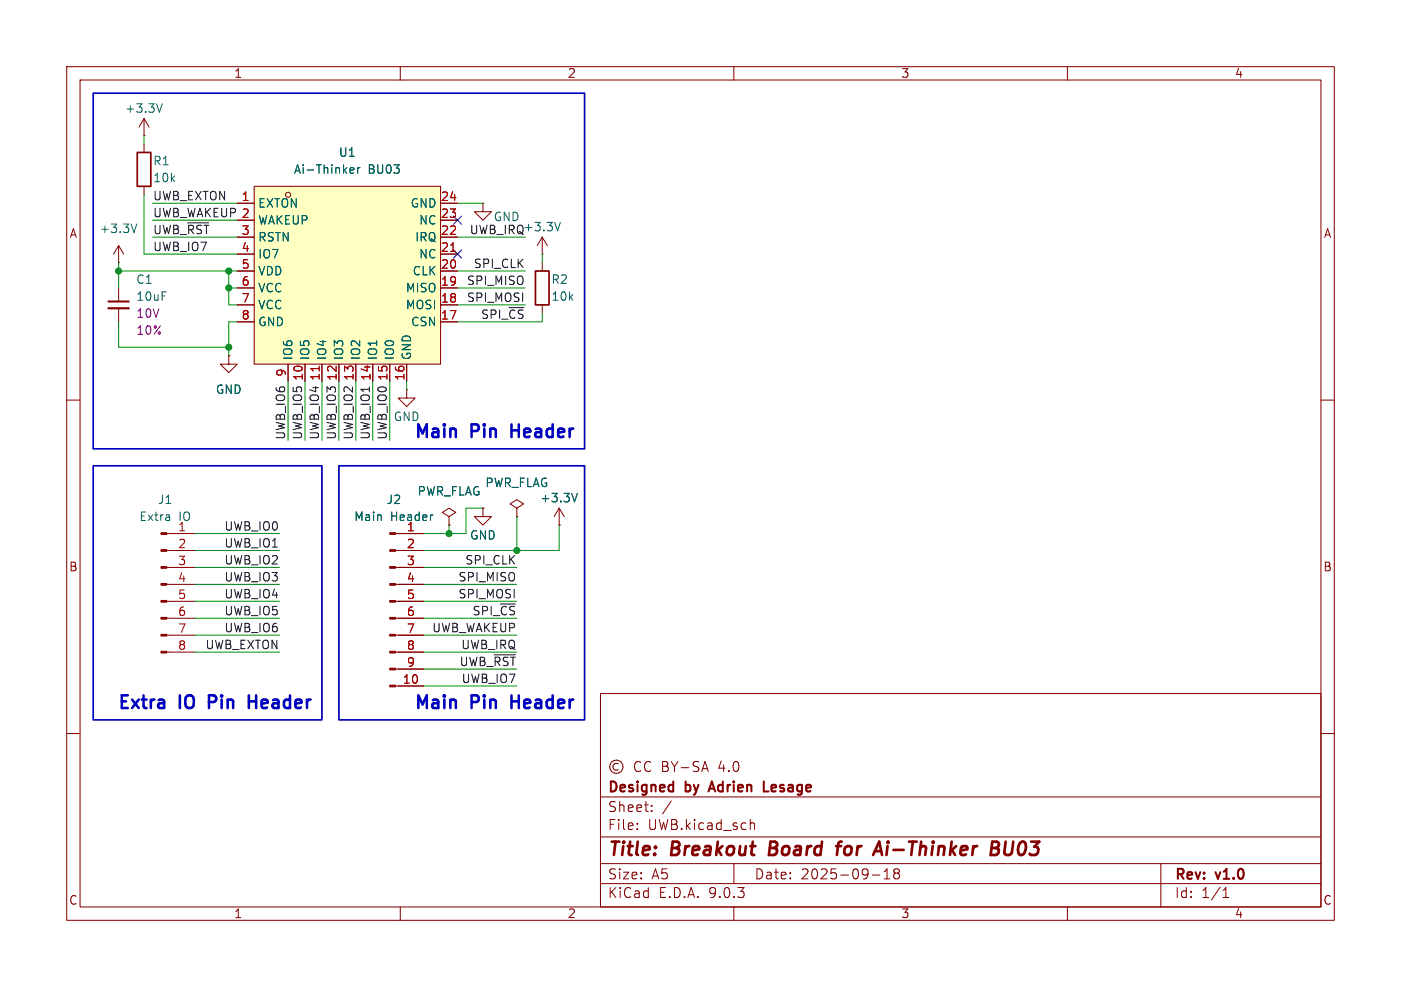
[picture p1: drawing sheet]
<svg xmlns="http://www.w3.org/2000/svg" width="210mm" height="148mm" viewBox="0 0 210 148" stroke-linecap="round" stroke-linejoin="round" font-family="sans-serif">
<g fill="none" stroke="#840000" stroke-width=".15">
<path d="M10 10h190v128h-190zM12 12h186v124h-186zM60 10v2M110 10v2M160 10v2M21.6 21.6v1.3M21.6 27.9v1.3M72.4 30.5v1.3h1.3l-1.3 1.2-1.3-1.2h1.3M72.4 30.5h.1M81.3 38.1h.1M81.3 35.6l-.8 1.2M81.3 35.6l.7 1.2"/>
<path d="M81.3 35.6v2.5M81.3 39.4v1.2M81.3 45.7v1.3M10 60h2M198 60h2M10 110h2M90 104h108v32h-108zM90 119.5h108M92.7 114.5a.52 .52 0 0 0-.8 .5 .52 .52 0 0 0 .8 .4M96 114.3a.6 .6 0 0 0-.7 0 .6 .6 0 0 0-.2 .7 .56 .56 0 0 0 .3 .6 .56 .56 0 0 0 .6-.1M97.5 114.3a.6 .6 0 0 0-.7 0 .6 .6 0 0 0-.2 .7 .56 .56 0 0 0 .3 .6 .56 .56 0 0 0 .6-.1M99.3 114.2h.5l.2 .1 .1 .3-.3 .3a.4 .4 0 0 1 .4 .4 .4 .4 0 0 1-.3 .4h-.6z"/>
<path d="M99.3 114.9h.5M100.6 114.2l.5 .8M101.1 115v.7M101.6 114.2l-.5 .8M102.1 115.1h1.2M104.8 114.3l-.6-.1-.2 .1-.1 .3a.71 .71 0 0 0 .7 .4l.2 .3-.2 .3h-.7M105.2 115.7l.5-1.5 .5 1.5M105.3 115.3h.7M198 110h2M60 136v2M90 132.5h108M90 129.5h108"/>
<path d="M90 125.5h108M95.5 124.2v.2M95.5 123.5v.1M97.7 121.5v.2M97.7 120.8v.1M100.6 120.1l-1.3 1.9M110 136v2M110 129.5v3M112.5 122.9v1.5M112.5 123.5a.37 .37 0 0 1 .6 .1v.8M130.8 131.2h1.1M132.5 131.8h.9"/>
<path d="M132.5 130.7l.5-.4v1.5M134.3 130.9l-.3 .3v.4l.3 .2 .4-.1 .1-.2v-.4l-.3-.2M134.3 130.9l-.3-.3v-.2l.3-.1 .4 .1 .1 .2v.2l-.3 .1M134.3 130.9h.2M160 136v2M174 129.5v6.5M183.3 134.6h.9M183.3 133.5l.5-.4v1.5"/>
<circle cx="92.4" cy="115" r="1"/>
</g>
<path d="M115.5 126.2l-.2 2h.7M125.3 126.9h.8M126.2 126.2l-.4 .1-.1 .2-.3 1.7M131.1 127.6h1M131.8 126.2l.4 2M148.6 127.2h.7M148.7 126.2h.7a.49 .49 0 0 1 .3 .5 .49 .49 0 0 1-.4 .5l.3 .1a.58 .58 0 0 1-.3 .9h-.8zM150.7 126.2l-.2 1.6 .2 .3 .6 .1" fill="none" stroke="#840000" stroke-width=".4"/>
<path d="M106.3 118.3h.8M106.7 117.2l-.5 1.5M114.5 117.2v1.5h.7" fill="none" stroke="#840000" stroke-width=".3"/>
<path d="M20.6 22.9h2v5h-2zM80.3 40.6h2v5.1h-2z" fill="none" stroke="#840000" stroke-width=".25"/>
<path d="M84 33.3l-.4 1.3" fill="none" stroke="#006464" stroke-width=".15"/>
<path d="M38.1 27.9h27.9v26.7h-27.9z" fill="#ffffc2"/>
<g fill="none" stroke="#840000" stroke-width=".15">
<path d="M21.6 17.8l-.8 1.3M21.6 17.8l.8 1.3M21.6 17.8v2.5M17.8 39.4h.1M17.8 36.8v2.6M17.8 36.8l-.8 1.3M17.8 36.8l.7 1.3M21.6 20.3h.1M35.6 30.5h2.5M35.6 33h2.5M35.6 35.6h2.5M35.6 38.1h2.5"/>
<path d="M38.1 27.9h27.9v26.7h-27.9zM66 30.5h2.6M66 33h2.6M66 35.6h2.6M66 38.1h2.6M17.8 43.2v2M17.8 46.2v2.1M34.3 53.3v1.3h1.3l-1.3 1.3-1.3-1.3h1.3M34.3 53.3h.1M35.6 40.6h2.5M35.6 43.2h2.5M35.6 45.7h2.5"/>
<path d="M35.6 48.3h2.5M43.2 54.6v2.6M45.7 54.6v2.6M48.3 54.6v2.6M50.8 54.6v2.6M53.3 54.6v2.6M55.9 54.6v2.6M58.4 54.6v2.6M61 58.4v1.3h1.2l-1.2 1.3-1.3-1.3h1.3M61 58.4h.1M61 54.6v2.6M66 40.6h2.6"/>
<path d="M66 43.2h2.6M66 45.7h2.6M66 48.3h2.6M67.3 77.5l1-.7-1-.6-1 .6 1 .7v1.2M67.3 78.7h.1M72.4 76.2v1.3h1.3l-1.3 1.2-1.3-1.2h1.3M72.4 76.2h.1M77.5 76.2l1-.6-1-.7-1 .7 1 .6v1.3M77.5 77.5h.1M83.8 78.7h.1M83.8 76.2l-.7 1.3M83.8 76.2l.8 1.3"/>
<path d="M83.8 76.2v2.5M25 80h4.2M25 82.6h4.2M25 85.1h4.2M25 87.6h4.2M25 90.2h4.2M25 92.7h4.2M25 95.3h4.2M25 97.8h4.2M59.3 80h4.2M59.3 82.6h4.2M59.3 85.1h4.2"/>
<path d="M59.3 87.6h4.2M59.3 90.2h4.2M59.3 92.7h4.2M59.3 95.3h4.2M59.3 97.8h4.2M59.3 100.3h4.2M59.3 102.9h4.2"/>
<circle cx="43.2" cy="29.2" r=".38"/>
</g>
<path d="M67.6 37.7h.7M47.8 54.9v.7" fill="none" stroke="#a90000" stroke-width=".15"/>
<path d="M24.3 15.6l-.4 1.2M20.5 33.6l-.4 1.3M52.5 25.9h.5M52.5 25.2l.4-.1 .2 .3-.6 .2M53.6 25.1v.9M54 25.1l-.3 .1-.1 .2M86.5 74l-.4 1.3" fill="none" stroke="#006464" stroke-width=".15"/>
<g fill="#840000" stroke="#840000" stroke-width=".15">
<path d="M24.1 79.9h.9v.2h-.9z"/>
<path d="M24.1 82.4h.9v.3h-.9z"/>
<path d="M24.1 85h.9v.2h-.9z"/>
<path d="M24.1 87.5h.9v.3h-.9z"/>
<path d="M24.1 90h.9v.3h-.9z"/>
<path d="M24.1 92.6h.9v.2h-.9z"/>
<path d="M24.1 95.1h.9v.3h-.9z"/>
<path d="M24.1 97.7h.9v.2h-.9z"/>
<path d="M58.4 79.9h.9v.2h-.9z"/>
<path d="M58.4 82.4h.9v.3h-.9z"/>
<path d="M58.4 85h.9v.2h-.9z"/>
<path d="M58.4 87.5h.9v.3h-.9z"/>
<path d="M58.4 90h.9v.3h-.9z"/>
<path d="M58.4 92.6h.9v.2h-.9z"/>
<path d="M58.4 95.1h.9v.3h-.9z"/>
<path d="M58.4 97.7h.9v.2h-.9z"/>
<path d="M58.4 100.2h.9v.3h-.9z"/>
<path d="M58.4 102.7h.9v.3h-.9z"/>
</g>
<path d="M16.3 45.2h3" fill="none" stroke="#840000" stroke-width=".3"/>
<path d="M16.3 46.2h3" fill="none" stroke="#840000" stroke-width=".33"/>
<path d="M28.1 33.4h3.2M74 98.2h3.2" fill="none" stroke="#0f0f0f" stroke-width=".15"/>
<g fill="none" stroke="#009600" stroke-width=".15">
<path d="M17.8 39.4v3.8M21.6 20.3v1.3M21.6 29.2v8.9h14M22.9 30.5h12.7M22.9 35.6h12.7M22.9 33h12.7M68.6 30.5h3.8M68.6 35.6h10.1M81.3 38.1v1.3M17.8 40.6h17.8M17.8 48.3v3.8h16.5M34.3 40.6v5.1h1.3"/>
<path d="M34.3 43.2h1.3M35.6 48.3h-1.3v5M43.2 57.2v8.8M45.7 57.2v8.8M48.3 57.2v8.8M50.8 57.2v8.8M53.3 57.2v8.8M55.9 57.2v8.8M58.4 57.2v8.8M61 57.2v1.2M68.6 45.7h10.1M68.6 40.6h10.1"/>
<path d="M68.6 43.2h10.1M81.3 47v1.3h-12.7M67.3 78.7v1.3M72.4 76.2h-2.6v3.8h-6.3M77.5 77.5v5.1M83.8 78.7v3.9h-20.3M29.2 87.6h12.7M29.2 95.3h12.7M29.2 97.8h12.7M29.2 85.1h12.7M29.2 82.6h12.7M29.2 80h12.7"/>
<path d="M29.2 92.7h12.7M29.2 90.2h12.7M63.5 87.6h14M63.5 95.3h14M63.5 97.8h14M63.5 85.1h14M63.5 92.7h14M63.5 90.2h14M63.5 100.3h14M63.5 102.9h14"/>
</g>
<path d="M68 37.5l1.2 1.2M68 32.4l1.2 1.2M69.2 37.5l-1.2 1.2M69.2 32.4l-1.2 1.2" fill="none" stroke="#000084" stroke-width=".15"/>
<path d="M37.3 104.3v1.9M37.3 105.2h1.1" fill="none" stroke="#0000c2" stroke-width=".38"/>
<path d="M14 14h73.6v53.3h-73.6zM14 69.9h34.3v38.1h-34.3zM50.8 69.9h36.8v38.1h-36.8z" fill="none" stroke="#0000c2" stroke-width=".25"/>
<g fill="#009600" stroke="#009600" stroke-width=".15">
<circle cx="17.8" cy="40.6" r=".46"/>
<circle cx="77.5" cy="82.6" r=".46"/>
<circle cx="67.3" cy="80" r=".46"/>
<circle cx="34.3" cy="40.6" r=".46"/>
<circle cx="34.3" cy="52.1" r=".46"/>
<circle cx="34.3" cy="43.2" r=".46"/>
</g>
<g font-size="2.8" fill="#840000">
<text x="91" y="128.9">Title:</text>
<text x="100.7" y="128.9">Breakout</text>
<text x="116.1" y="128.9">Board</text>
<text x="127.1" y="128.9">for</text>
<text x="133.6" y="128.9">Ai-Thinker</text>
<text x="151.8" y="128.9">BU03</text>
</g>
<g font-size="2.7" fill="#0000c2">
<text x="61.7" y="65.8">Main</text>
<text x="70.5" y="65.8">Pin</text>
<text x="77.2" y="65.8">Header</text>
<text x="17.3" y="106.4">Extra</text>
<text x="26.8" y="106.4">IO</text>
<text x="31.9" y="106.4">Pin</text>
<text x="38.6" y="106.4">Header</text>
<text x="61.7" y="106.4">Main</text>
<text x="70.5" y="106.4">Pin</text>
<text x="77.2" y="106.4">Header</text>
</g>
<g font-size="2.1" fill="#840000">
<text x="91" y="119.2">Designed</text>
<text x="102.8" y="119.2">by</text>
<text x="107.1" y="119.2">Adrien</text>
<text x="107.8" y="116">4.0</text>
<text x="115.7" y="119.2">Lesage</text>
<text x="91" y="124.7">File:</text>
<text x="91" y="122">Sheet:</text>
<text x="97.1" y="124.7">UWB.kicad_sch</text>
<text x="91" y="134.9">KiCad</text>
<text x="91" y="132.1">Size:</text>
<text x="97.7" y="132.1">A5</text>
<text x="98.7" y="134.9">E.D.A.</text>
<text x="106.3" y="134.9">9.0.3</text>
<text x="113" y="132.1">Date:</text>
<text x="120" y="132.1">2025-09-18</text>
<text x="176" y="132.3">Rev:</text>
<text x="176" y="134.9">Id:</text>
<text x="180.1" y="134.9">1/1</text>
<text x="182.4" y="132.3">v1.0</text>
</g>
<g font-size="1.8" fill="#840000">
<text x="35" y="11.9">1</text>
<text x="85" y="11.9">2</text>
<text x="135" y="11.9">3</text>
<text x="185" y="11.9">4</text>
<text x="10.3" y="35.9">A</text>
<text x="198.4" y="35.9">A</text>
<text x="10.3" y="85.9">B</text>
<text x="198.3" y="85.9">B</text>
<text x="10.3" y="135.9">C</text>
<text x="35" y="137.9">1</text>
<text x="85" y="137.9">2</text>
<text x="135" y="137.9">3</text>
<text x="185" y="137.9">4</text>
<text x="198.3" y="135.9">C</text>
</g>
<g font-size="1.8" fill="#006464">
<text x="18.6" y="17.1">+3.3V</text>
<text x="50.7" y="23.7">U1</text>
<text x="22.9" y="25">R1</text>
<text x="22.9" y="27.5">10k</text>
<text x="44" y="26.3">Ai-Thinker</text>
<text x="55.2" y="26.3">BU03</text>
<text x="14.8" y="35.2">+3.3V</text>
<text x="38.6" y="31.3">EXTON</text>
<text x="38.6" y="33.9">WAKEUP</text>
<text x="61.5" y="31.3">GND</text>
<text x="62.7" y="33.9">NC</text>
<text x="38.6" y="36.4">RSTN</text>
<text x="38.6" y="39">IO7</text>
<text x="38.6" y="41.5">VDD</text>
<text x="61.8" y="41.5">CLK</text>
<text x="62.1" y="36.4">IRQ</text>
<text x="62.7" y="39">NC</text>
<text x="20.3" y="42.8">C1</text>
<text x="20.3" y="45.3">10uF</text>
<text x="38.6" y="44">VCC</text>
<text x="38.6" y="46.6">VCC</text>
<text x="60.7" y="44">MISO</text>
<text x="60.7" y="46.6">MOSI</text>
<text x="82.6" y="42.8">R2</text>
<text x="82.6" y="45.3">10k</text>
<text x="38.6" y="49.1">GND</text>
<text x="61.5" y="49.1">CSN</text>
<text x="32.3" y="59.3">GND</text>
<text x="44" y="54.1" transform="rotate(-90 44 54.1)">IO6</text>
<text x="46.6" y="54.1" transform="rotate(-90 46.6 54.1)">IO5</text>
<text x="49.1" y="54.1" transform="rotate(-90 49.1 54.1)">IO4</text>
<text x="51.7" y="54.1" transform="rotate(-90 51.7 54.1)">IO3</text>
<text x="54.2" y="54.1" transform="rotate(-90 54.2 54.1)">IO2</text>
<text x="56.7" y="54.1" transform="rotate(-90 56.7 54.1)">IO1</text>
<text x="59.3" y="54.1" transform="rotate(-90 59.3 54.1)">IO0</text>
<text x="61.8" y="54.1" transform="rotate(-90 61.8 54.1)">GND</text>
<text x="58.9" y="63.3">GND</text>
<text x="23.6" y="75.8">J1</text>
<text x="57.9" y="75.8">J2</text>
<text x="62.5" y="74.5">PWR_FLAG</text>
<text x="72.7" y="73.3">PWR_FLAG</text>
<text x="80.9" y="75.5">+3.3V</text>
<text x="20.8" y="78.3">Extra</text>
<text x="26.6" y="79.8">1</text>
<text x="26.8" y="78.3">IO</text>
<text x="53" y="78.3">Main</text>
<text x="58.5" y="78.3">Header</text>
<text x="70.4" y="81.1">GND</text>
</g>
<g font-size="1.8" fill="#0f0f0f">
<text x="22.9" y="35.2">UWB_~{RST}</text>
<text x="22.9" y="30.1">UWB_EXTON</text>
<text x="22.9" y="32.7">UWB_WAKEUP 2</text>
<text x="70.3" y="35.2">UWB_IRQ+3.3V</text>
<text x="73.9" y="33.4">GND</text>
<text x="22.9" y="37.8">UWB_IO7</text>
<text x="70.9" y="40.3">SPI_CLK</text>
<text x="69.9" y="42.8">SPI_MISO</text>
<text x="69.9" y="45.4">SPI_MOSI</text>
<text x="72" y="47.9">SPI_~{CS}</text>
<text x="42.8" y="66" transform="rotate(-90 42.8 66)">UWB_IO6</text>
<text x="45.4" y="66" transform="rotate(-90 45.4 66)">UWB_IO5</text>
<text x="47.9" y="66" transform="rotate(-90 47.9 66)">UWB_IO4</text>
<text x="50.5" y="66" transform="rotate(-90 50.5 66)">UWB_IO3</text>
<text x="53" y="66" transform="rotate(-90 53 66)">UWB_IO2</text>
<text x="55.5" y="66" transform="rotate(-90 55.5 66)">UWB_IO1</text>
<text x="58.1" y="66" transform="rotate(-90 58.1 66)">UWB_IO0</text>
<text x="33.5" y="82.2">UWB_IO1</text>
<text x="33.5" y="79.7">UWB_IO0</text>
<text x="33.5" y="84.7">UWB_IO2</text>
<text x="33.5" y="89.8">UWB_IO4</text>
<text x="33.5" y="87.3">UWB_IO3</text>
<text x="68.6" y="89.8">SPI_MOSI</text>
<text x="68.6" y="87.3">SPI_MISO</text>
<text x="69.6" y="84.7">SPI_CLK</text>
<text x="33.5" y="92.4">UWB_IO5</text>
<text x="33.5" y="94.9">UWB_IO6</text>
<text x="64.7" y="94.9">UWB_WAKEUP</text>
<text x="70.7" y="92.4">SPI_~{CS}</text>
<text x="30.7" y="97.4">UWB_EXTON</text>
<text x="68.8" y="100">UWB_~{RST}</text>
<text x="69" y="97.4">UWB_IRQ</text>
<text x="69.1" y="102.5">UWB_IO7</text>
</g>
<g font-size="1.8" fill="#a90000">
<text x="36.1" y="30.2">1</text>
<text x="36.1" y="35.3">3</text>
<text x="36.1" y="32.8">2</text>
<text x="66" y="30.2">24</text>
<text x="66" y="32.8">23</text>
<text x="66" y="35.3">22</text>
<text x="36.1" y="37.8">4</text>
<text x="36.1" y="40.4">5</text>
<text x="66" y="37.8">21</text>
<text x="66" y="40.4">20</text>
<text x="36.1" y="42.9">6</text>
<text x="36.1" y="45.5">7</text>
<text x="66" y="42.9">19</text>
<text x="66" y="45.5">18</text>
<text x="36.1" y="48">8</text>
<text x="66" y="48">17</text>
<text x="42.9" y="56.6" transform="rotate(-90 42.9 56.6)">9</text>
<text x="45.5" y="57.2" transform="rotate(-90 45.5 57.2)">10</text>
<text x="48" y="57.2" transform="rotate(-90 48 57.2)">11</text>
<text x="50.5" y="57.2" transform="rotate(-90 50.5 57.2)">12</text>
<text x="53.1" y="57.2" transform="rotate(-90 53.1 57.2)">13</text>
<text x="55.6" y="57.2" transform="rotate(-90 55.6 57.2)">14</text>
<text x="58.2" y="57.2" transform="rotate(-90 58.2 57.2)">15</text>
<text x="60.7" y="57.2" transform="rotate(-90 60.7 57.2)">16</text>
<text x="26.6" y="82.3">2</text>
<text x="60.9" y="79.8">1</text>
<text x="60.9" y="82.3">2</text>
<text x="26.6" y="84.8">3</text>
<text x="26.6" y="87.4">4</text>
<text x="26.6" y="89.9">5</text>
<text x="60.9" y="84.8">3</text>
<text x="60.9" y="87.4">4</text>
<text x="60.9" y="89.9">5</text>
<text x="26.6" y="92.5">6</text>
<text x="26.6" y="95">7</text>
<text x="60.9" y="92.5">6</text>
<text x="60.9" y="95">7</text>
<text x="26.6" y="97.5">8</text>
<text x="60.9" y="97.5">8</text>
<text x="60.9" y="100.1">9</text>
<text x="60.3" y="102.6">10</text>
</g>
<g font-size="1.8" fill="#840084">
<text x="20.3" y="47.9">10V</text>
<text x="20.3" y="50.4">10%</text>
</g>
</svg>
